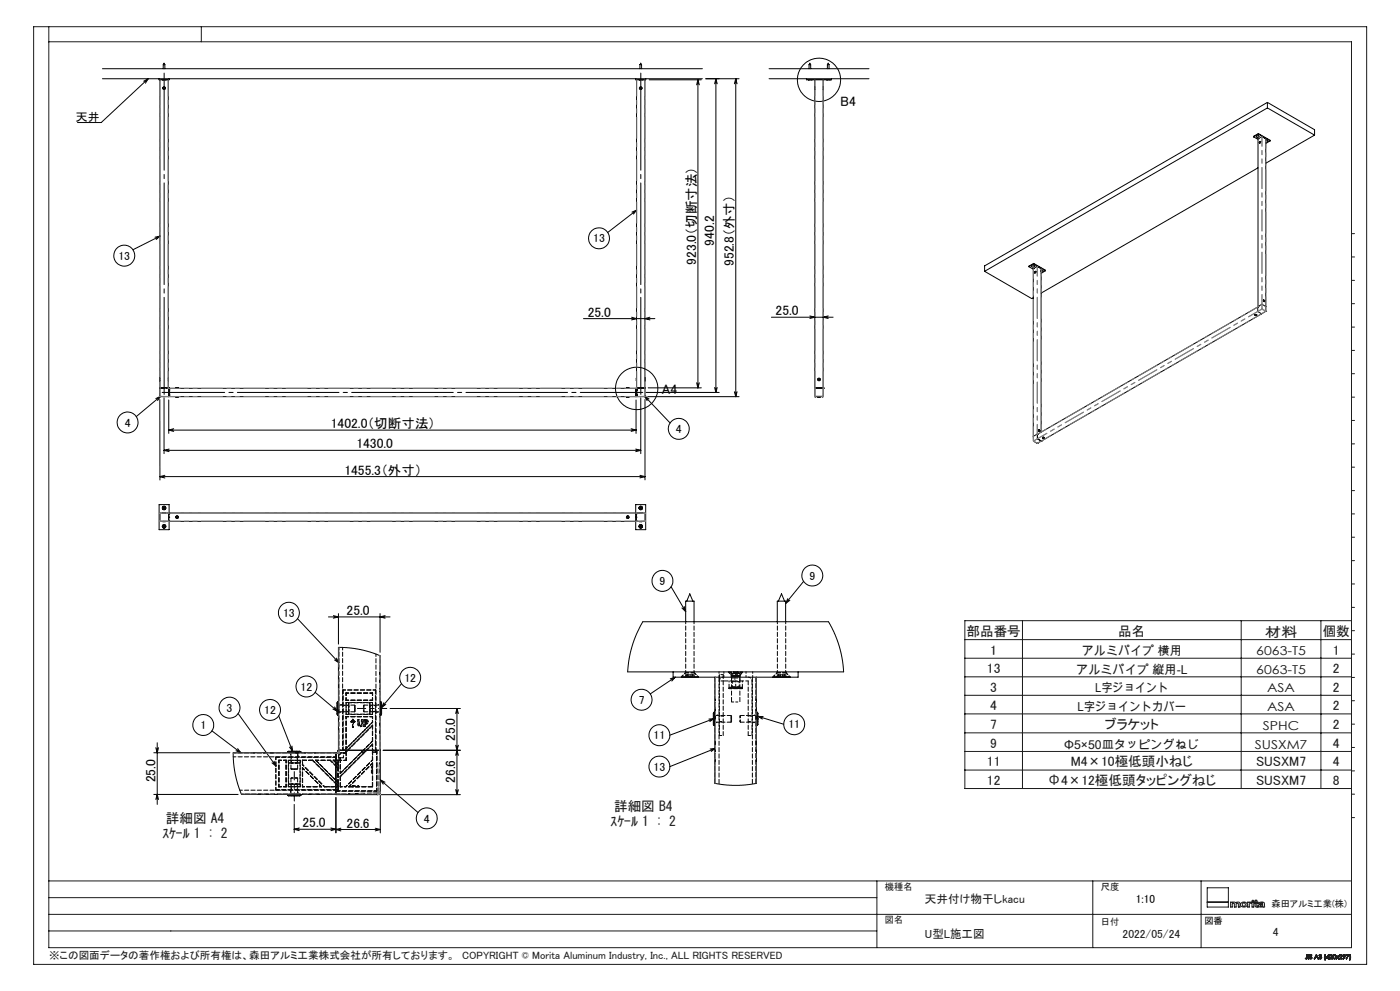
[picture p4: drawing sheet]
<svg xmlns="http://www.w3.org/2000/svg" width="420mm" height="297mm" viewBox="0 0 420 297" stroke-linecap="round" stroke-linejoin="round" font-family="sans-serif">
<g fill="none" stroke="#000" stroke-width=".3">
<path d="M49 19.4l.2-.5 .2 .5M49.5 19.4h-.5v1.2M49.5 19.4v1.2M192.1 19.4l.1-.5 .2 .5M242.8 19.4l.2-.5 .1 .5M248.2 19.4h.5v1.2M248.2 19.4v1.2M248.2 19.4l.3-.5 .1 .5M30.7 23.6h180M30.7 20.6h180M44.4 23.6l-14 13.1h-7.2M44.4 23.6l-.8 1.3"/>
<path d="M44.4 23.6l-1.3 .7M47.7 23.6v.3h3v-.3M48 23.9v92.3M48.7 23.9h.1M48.7 23.9h1M49.1 26.4l.3 .1zM49.2 26.3v.3zM49.7 23.9h.1M50.5 23.9v92.4M190.7 23.6v.3h3v-.3M191 23.9v92.4M191.7 23.9h.1"/>
<path d="M191.7 23.9h1M192 20.6v-1.2h.5v1.2M192.1 26.4l.3 .1zM192.2 26.3l.1 .3zM192.7 23.9h.1M193.5 23.9v92.3M194.7 23.9h15.7M209.4 23.9v92.3M209.4 23.9l.4 1.5M209.4 23.9l-.4 1.5M211.7 23.6h10M214.8 23.6v94"/>
<path d="M214.8 23.6l.4 1.5M214.8 23.6l-.4 1.5M220.7 23.6v95.3M220.7 23.6l.4 1.5M220.7 23.6l-.4 1.5M230.7 23.6h30M230.7 20.6h30M241.9 23.6v.3h7.5v-.3M242.5 23.9h.1M242.5 23.9h1M242.7 20.6v-1.2h.5v1.2M243.5 23.9h.1"/>
<path d="M244.4 26v.8M244.4 26h.1M244.4 26.8h.1M244.4 23.9l.1 95M246.9 23.9v95M246.9 26h.1M246.9 26.8h.1M247 26v.4M247 26.4v.4M247 26l.1 .4M247.1 26.4l-.1 .4M248 23.9h.1"/>
<path d="M248 23.9h1M249 23.9h.1M380.2 32.3l14.2 8.2M380.2 30.7v1.6M380.2 30.7l14.2 8.2v1.6M380.2 32.3l-84.8 49M380.2 30.7l-84.8 49v1.6M376.1 41l1.3 .8M376.9 40.8v.1M377 40.8l.5-.1a.26 .26 0 0 1-.2 .4 .26 .26 0 0 1-.3-.3zM377 40.7l-.1 .1M377.2 40.8v.1"/>
<path d="M377.2 40.8h.2M377.2 40.9h.2M377.2 40.9h.1M377.2 40.8h.1M377.2 40.8v.2M377.4 40.9h.1M377.4 40.8v.2M377.4 40.8h.1M377.4 41.6h.1M377.4 40.8v.1M377.4 41.6v50.3M377.4 50.3l-65.1 37.5"/>
<path d="M377.4 40.9l-.2 .1M377.4 40.9v.1M377.5 40.7l.1 .1M377.5 40.2l-1.4 .8M377.5 40.2l3.5 2M377.5 40l3.5 2.2M377.5 40v.2M377.5 40l-1.4 1M377.6 40.8v.1M377.8 42.9h.1M377.9 42.7h.1M377.9 42.6v.1"/>
<path d="M377.9 42.6h.1M377.9 42.5l.1 .2M377.9 42.5l.1 .1M378 42.6h.1M378.1 42.4h.1M378.1 42.4v.4l-.2 .1M378.6 41h.1M378.6 41l-1.2 .6M378.6 41l1.1 .6M379.7 41.6h.1M379.7 42.5h.5v-.2l-.5-.1a.29 .29 0 0 1 .4 0 .29 .29 0 0 1 0 .4 .29 .29 0 0 1-.4 0M379.7 41.6v50.3"/>
<path d="M379.7 42.4h.1M379.7 42.4l.1 .1M379.8 42.4h.1M379.8 42.3h.1M379.8 42.3v.2M379.8 42.3v.1M379.8 42.4l.2 .1M379.8 42.4h.2M379.8 42.4v.1M380 42.3h-.2M380 42.4h.1M380 42.3h.1"/>
<path d="M380 42.3v.2M380.1 42.2l.1 .2M380.2 42.4h.1M381 42.2l-1.3 .8M394.4 40.5l-14.7 8.4M48 70.8l-8.1 4.1M48 70.8l-1.2 1M48 70.8l-1.5 .3M191 63l-8.7 6.7M191 63l-1 1.2M191 63l-1.4 .6M308.7 79.9l1.3 .8"/>
<path d="M309.5 79.8h.1M309.6 79.7l.4-.1a.27 .27 0 0 1-.1 .5 .27 .27 0 0 1-.3-.4zM309.6 79.7l-.1 .1M309.8 79.9h.2M309.8 79.7h.2M309.8 79.8h.1M309.8 79.7h.1M309.8 79.7v.2M310 79.7h.1M310 79.8h.1M310 79.7v.2M310.1 79.1l-1.4 .8"/>
<path d="M310.1 79.1l3.6 2M310.1 78.9l3.6 2.2M310.1 78.9v.2M310.1 78.9l-1.4 1M310.1 79.7l.1 .1M310.2 79.8h.1M311.1 79.9h.1M311.1 79.9l-1.1 .6M311.2 79.9l1.1 .6v49M175 95.5h21.5M189.5 95.1l1.5 .4-1.5 .4M195 95.1l-1.5 .4 1.5 .4"/>
<path d="M231.4 95.1h18.5M243 94.7l1.4 .4-1.4 .4M248.5 94.7l-1.6 .4 1.6 .4M295.4 81.3l14.1 8.2 .5-.3M310 80.5h.1M310 80.5v50.3M310.5 81.4l.2-.1-.2 .5zM310.5 81.5v.1M310.5 81.5l.1 .1M310.5 81.6h.1M310.6 81.5h.1M310.6 81.6h-.1"/>
<path d="M310.6 81.5l-.1 .1M310.6 81.5v.1M310.7 81.3v.4l-.3 .1M312.3 81.3h.1M312.3 81.3l.1 .1M312.4 81.2h.1M312.5 81.3l-.1 .1M312.5 81.3h-.1M312.5 81.3l.1 .1M312.6 81.3h.1M312.6 81.2h.1M312.6 81.2v.2"/>
<path d="M312.6 81.3v.1M312.6 81.2v.1M312.7 81.2l-.4-.1a.27 .27 0 0 1 .4 0 .27 .27 0 0 1 0 .4 .27 .27 0 0 1-.4 0M312.7 81.2v.3h-.4M312.7 81.1l.1 .2M312.8 81.3h.1M313.7 81.1l-1.4 .8M376.5 94.4l.2-.2 .3 .2M376.7 94.4v.1M376.7 94.4h.1M376.7 94.4l.1 .1M376.8 94.4h.1"/>
<path d="M376.8 94.4v.1M377.3 93.3v.1M377.3 92h.1M377.3 92l-67.3 38.8M377.3 92v1.3M377.3 93.4l1.2 .6M377.4 92h-.1M377.4 91.9v.1M377.4 91.9h.1M378.5 94l-66.1 38.2M378.6 91.2h.1M378.6 91.2l-1.2 .7"/>
<path d="M378.6 91.2l1.1 .7M379 90l.1 .3 .2 .1M379.1 89.9l.2 .5-.2-.1zM379.1 89.9l-.1 .1M379.2 90.1h.1M379.2 90.1v.1M379.7 93.3l-1.2 .7M379.7 93.3h.1M379.7 91.9h.1M379.8 91.9l-.1 1.4M47.9 113.3v.8M47.9 114.1h.1"/>
<path d="M47.9 113.3h.1M47.9 119.7l.1 24.2M47.9 118.7h.1M47.9 118.7l.2 .2M48 116.2h.1M48 116.2l-.1 2.5M48 116.2h2.4M48.1 118.9h.1M48.2 118.8l-7.3 6M48.2 118.8l-.9 1.2M48.2 118.8l-1.5 .6M48.2 118.9h2.4"/>
<path d="M48.2 116.2h.1M48.4 116.2h.1M48.8 116.2h.1M49 116.2h.1M49.2 119.2v16.8M49.9 116.2h.1M50.2 116.2h.1M50.4 116.2h.1M50.5 116.3v.1M50.5 116.2h.1M50.5 114.1h.1M50.5 113.3h.1"/>
<path d="M50.5 113.3v.4M50.5 113.7v.4M50.5 113.3l.1 .4M50.5 116.4h140.4M50.6 113.7l-.1 .4M50.6 119.9v10M50.6 118.8v.1M50.6 116.4h.1M50.6 116.8h.1M50.6 118.6h.1M50.6 118.4h.1M50.6 118.2h.1"/>
<path d="M50.6 118.1h.1M50.6 117.2h.1M50.6 116.7h.1M50.6 117h.1M50.6 116.4v2.4M50.6 118.9h140.2M52.7 118.9h.8M52.7 116.3h.8M52.7 116.3v.1M52.7 118.9h.1M53.5 116.3v.1M53.5 118.9h.1"/>
<path d="M187.9 118.9h.4M187.9 118.9l.4 .1M187.9 116.3h.8M187.9 116.3v.1M187.9 118.9h.1M188.3 118.9h.4M188.7 116.3v.1M188.7 118.9h.1M188.7 118.9v.1M190.8 119.9v10M190.8 118.8v.1M190.8 116.4h.1"/>
<path d="M190.8 118.9h2.5M190.8 116.8h.1M190.8 118.4h.1M190.8 116.7h.1M190.8 117h.1M190.8 117.2h.1M190.8 118h.1M190.8 118.2h.1M190.8 118.6h.1M190.8 116.4v2.4M190.9 113.3v.8M190.9 114.1h.1"/>
<path d="M190.9 113.3h.1M191 116.2h.1M191 116.3l-.1 .1M191 116.2h2.5M191.2 116.2h.1M191.5 116.2h.1M192.2 119.2v16.8M192.5 116.2h.1M192.7 116.2h.1M193 116.2h.1M193.2 116.2h.1M193.3 118.9h.1"/>
<path d="M193.4 118.7l7.6 8.1M193.4 118.7l1.3 .9M193.4 118.7l.7 1.4M193.4 116.2h.1M193.5 116.2h.1M193.5 114.1h.1M193.5 113.3h.1M193.5 119.7v24.1M193.5 116.2v2.5M193.5 118.7h.1M193.5 118.7l-.2 .2M193.5 113.3v.8"/>
<path d="M193.8 117.6h22M194.3 118.9h27.4M194.5 116.2h15.9M209 114.7l.4 1.5M209.8 114.7l-.4 1.5M214.4 116.1l.4 1.5M215.2 116.1l-.4 1.5M220.3 117.4l.4 1.5M221.1 117.4l-.4 1.5M244.4 116.2h.1M244.4 118.8l.1 .1M244.4 116.4h.1"/>
<path d="M244.5 116.2h2.4M244.5 118.9h2.4M244.5 118.9h.1M244.7 116.2h.1M245.3 118.9h.8M245.3 118.9h.1M245.6 113.7l.3 .1zM245.7 113.6v.3zM245.7 116.2h.1M246.1 118.9h.1M246.7 116.2h.1M246.8 116.2h.1"/>
<path d="M246.8 118.9h.1M246.9 116.2h.1M247 116.2h.1M247 116.4h.1M49.2 135h143M49.2 135l1.5 .4M50.6 128.9h140.2M50.6 128.9l1.5 .4M50.7 134.6l-1.5 .4M52.1 128.5l-1.5 .4M189.3 128.5l1.5 .4M190.7 134.6l1.5 .4"/>
<path d="M190.8 128.9l-1.5 .4M192.2 135l-1.5 .4M310 130.8v1.3M310 132.1v.1M310 132.2h.1M310.1 132.3l1.1 .6M310.1 132.2h.1M311.1 130.1h.1M311.2 132.9h.1M311.2 130.1h.1M311.3 131.5h.1M311.2 131.5h.1"/>
<path d="M311.2 130.1v.1M311.2 130.2v1.3M311.3 130.1l-.1 .1M311.3 130.1h.1M311.3 131.5l1.1 .7M311.6 128.9h.2l.1 .4-.3-.1zM311.6 128.9v.3l.3 .1M311.6 128.8v.1M311.8 129h.1M311.7 129h.1M311.8 129.1h.1M311.9 129.3h.1"/>
<path d="M312.4 132.2h.1M312.4 132.2l-1.2 .7M312.7 131.2h.6M312.7 131.2h.1M312.8 131.1l.5 .1-.4 .1zM312.9 131.2h.1M313 131.2h.1M313 131.2l-.1 .1M313 131.2l.1 .1M313.1 131.2v.1M313.1 131.2h-.1M313.1 131.2l-.2 .1"/>
<path d="M313.3 131.2h.1M47.9 154.6v.8M47.9 155.4h.1M47.9 154.6h.1M48 142.8h145.5M48 142.8l1.5 .5M48.8 153.7h.8M48.8 156.3h.8M48.8 153.7h.1M48.8 156.3h.1M48.9 156.2h1.5M49 152.2l.3-.2 .2 .3-.4 .2z"/>
<path d="M49.1 157.5l.4 .2a.27 .27 0 0 1-.3 .3 .27 .27 0 0 1-.2-.3zM49.5 142.4l-1.5 .4M49.6 153.7h.1M49.6 156.3h.1M50.4 153.7h.1M50.4 156.3h.1M50.6 156.2h.1M50.6 153.7v.1M50.6 153.7h.1M50.6 155h.1M50.6 156h.1M50.6 154h.1"/>
<path d="M50.6 153.8v2.5h-.2M50.6 156.2h140.2M50.7 153.7v-2.5h-3v7.5h3v-2.5M53 155h.3zM53.1 154.8l.1 .3zM188.2 155h.3zM188.3 154.8v.3zM190.7 153.7v-2.5h3v7.5h-3v-2.5M190.8 156.2h.1M190.8 153.7v.1M190.8 153.7h.1M190.8 155h.1"/>
<path d="M190.8 156h.1M190.8 154h.1M190.8 153.8v2.5h.2M191 156.3h.1M191 153.7h.1M191.8 156.3h.8M191.8 153.7h.8M191.8 153.7h.1M191.8 156.3h.1M192 152.2l.3-.2 .2 .3-.3 .2zM192 142.4l1.5 .4M192.2 157.5l.3 .2a.26 .26 0 0 1-.3 .3 .26 .26 0 0 1-.2-.3z"/>
<path d="M192.6 153.7h.1M192.6 156.3h.1M193.5 153.7h.1M193.5 153.7h-145.5l-.1 2.5 2.5 .1M193.5 156.2l-2.5 .1M193.5 142.8l-1.5 .4M193.5 156.2h.1M193.5 153.8v2.4M193.5 155.4h.1M193.5 154.6h.1M193.5 154.6v.8M201.3 175.9l4.4 7.4"/>
<path d="M236.3 179.4l-.6 1.4M237 179.9l-1.3 .9M241.1 174.2l-5.4 6.6M89.3 185.4l12.4 13.2M98.5 184.9h18.5M100 184.5l1.5 .4-1.5 .4M100.4 197.8l1.3 .8M100.9 197.2l.8 1.4M101.5 183.9v9.1M114 183.9v11.6M115.5 184.5l-1.5 .4 1.5 .4M192.8 186.3h55.7l1.7 3.2 1.6 4.4 .9 3.9 .4 3.6h-64.8l.4-4 .9-3.6 1.3-3.7z"/>
<path d="M204.6 182.2l1.1 1.1M205.3 181.8l.4 1.5M205.7 186.3v-6.1h2.5v6.1M206 180.2l.9-2.2 1 2.2M233.2 186.3v-6.1h2.5v6.1M233.5 180.2l1-2.2 .9 2.2M63.6 219l8.6 6.6M71.4 213.9l11.4 15.7M83.6 214.5l4.2 10.6M94.5 207.5l6.8 5.7M99.9 212.5l1.4 .7M100.4 211.9l.9 1.3"/>
<path d="M101.3 210.3v4M101.3 210.3l-.2 .4v3.3l.2 .3M101.3 210.3h.2M101.3 214.3h.2M114 210.3h.3M114 214.3h.3M114.3 210.3v4M114.3 210.3l.2 .4v3.3l-.2 .3M115.1 210.6l-.6 1.4M115.7 211.1l-1.2 .9M117 212.3h21.1M120.5 204.9l-6 7.1"/>
<path d="M137.1 212.3v25.9M137.1 212.3l.4 1.6M137.1 212.3l-.4 1.6M201.9 201.4v1.5h37.5v-1.5M202.6 202.9l-7.5 5.1M202.6 202.9l-1.1 1.2M202.6 202.9l-1.5 .5M204.4 203h5M204.4 202.9v.1M209.4 202.9v.1M214.2 215.4l-13.3 4.9M214.2 215.4l-1.3 .8"/>
<path d="M214.2 215.4l-1.5 .1M214.2 213.5v3.9M214.2 213.5l-.2 .3v3.3l.2 .3M214.2 213.5h.3M214.2 217.4h.3M214.5 202.9v31.9l5 .6 4.1-.1 3.3-.5v-31.9M226.9 213.5h.3M226.9 217.4h.3M227.2 213.5l.2 .3v3.3l-.2 .3M227.2 213.5v3.9M227.4 214.7l7.7 2.4M227.4 214.7l1.6 .1"/>
<path d="M227.4 214.7l1.3 .8M232 203h5M232 202.9v.1M237 202.9v.1M46.1 225.6h22.9M46.1 238.1h25.3M46.7 224.1l.5 1.5 .4-1.5M46.7 239.6l.5-1.5 .4 1.5M47.2 222.6v18.5M70.8 225l1.4 .6M71.3 224.4l.9 1.2M81.6 228.6l1.2 1"/>
<path d="M82.2 228.1l.6 1.5M86.3 238.3h4M86.3 238.3l.3 .2h3.3l.4-.2M86.3 225.4l.3-.3h3.3l.4 .3M86.3 225.4h4M86.3 225.4v.2M86.3 238.1v.2M86.9 223.9l.9 1.2M87.6 223.6l.2 1.5M90.3 225.4v.2M90.3 238.1v.2M100.8 227.9h.1"/>
<path d="M100.8 226.9h.1M100.8 234.9h.1M100.8 227h.1M100.8 235.8h.1M100.8 228.6h.1M100.8 229.6h.1M100.8 233.9v.1M100.8 236.7h.1M100.8 229.6v.1M100.8 236.8h.1M100.8 239.1v10.5M100.8 239v10.6"/>
<path d="M101.5 225.3l-.2 .2h-.5M101.5 224.9h.1M101.5 224.9v.5M101.5 225.4l-.2 .2h-31.3l.1 3 .4 3.2 .9 3.5 .9 2.4 .2 .4h28.3v-12.6M101.5 224.9h.2M101.5 225.4l-.2 .2M101.5 224.9v-30.9l3.4 .2 3.4 .5 2.8 .7 2.9 1.1-.1 28.4M101.7 224.9h12.2M102.9 224.9h.1M104.3 224.9h.1M109 224.9h.1M110 224.9h.1"/>
<path d="M111.7 224.9h.1M112.6 224.9h.1M112.7 224.9h.1M113.9 224.9h.2v12.6l-.6 .7h-12.7v-12.7M114.1 233.7l11.3 9.8M114.1 233.7l1.4 .7M114.1 233.7l.9 1.3M114.1 238.4v11.2M114.3 238.2h23.8M114.9 224.9h23.2M136.7 236.6l.4 1.6M136.7 223.3l.4 1.6"/>
<path d="M137.1 224.9l.4 1.5M137.1 224.9l-.4 1.5M137.5 236.7l-.4 1.5M137.5 223.3l-.4 1.6M214.6 224.3l-13.7 5.5M214.6 224.3l-1.2 .9M214.6 224.3l-1.6 .2M88.3 241.1v8.5M88.3 248.5h12.5M88.3 248.5l1.5 .5M89.8 248.1l-1.5 .4M99.3 248.1l1.5 .4"/>
<path d="M100.8 248.5l-1.5 .5M100.8 248.6h13.3M100.8 248.6l1.5 .4M102.3 248.2l-1.5 .4M112.6 248.2l1.5 .4M114.1 248.6l-1.5 .4"/>
<circle cx="49.2" cy="26.4" r=".4"/>
<circle cx="49.2" cy="26.4" r=".34"/>
<circle cx="192.2" cy="26.4" r=".4"/>
<circle cx="192.2" cy="26.4" r=".34"/>
<circle cx="245.7" cy="23.9" r="6.5"/>
<circle cx="377.3" cy="40.8" r=".29"/>
<circle cx="377.9" cy="42.6" r=".19"/>
<circle cx="377.9" cy="42.6" r=".23"/>
<circle cx="37.3" cy="76.6" r="3.1"/>
<circle cx="179.7" cy="71.4" r="3.1"/>
<circle cx="309.9" cy="79.7" r=".29"/>
<circle cx="310.5" cy="81.5" r=".19"/>
<circle cx="376.8" cy="94.4" r=".18"/>
<circle cx="376.8" cy="94.4" r=".22"/>
<circle cx="379.2" cy="90.2" r=".18"/>
<circle cx="191" cy="116.4" r="6.4"/>
<circle cx="245.7" cy="113.7" r=".33"/>
<circle cx="245.7" cy="113.7" r=".4"/>
<circle cx="38.3" cy="126.6" r="3.1"/>
<circle cx="203.6" cy="128.5" r="3.1"/>
<circle cx="311.8" cy="129.1" r=".18"/>
<circle cx="313" cy="131.2" r=".2"/>
<circle cx="49.2" cy="157.7" r=".5"/>
<circle cx="49.2" cy="152.2" r=".5"/>
<circle cx="49.2" cy="152.2" r=".52"/>
<circle cx="49.2" cy="157.8" r=".52"/>
<circle cx="53.1" cy="155" r=".33"/>
<circle cx="53.1" cy="155" r=".4"/>
<circle cx="188.3" cy="155" r=".4"/>
<circle cx="188.3" cy="155" r=".33"/>
<circle cx="192.2" cy="152.2" r=".52"/>
<circle cx="192.2" cy="157.8" r=".52"/>
<circle cx="192.2" cy="152.2" r=".5"/>
<circle cx="192.2" cy="157.7" r=".5"/>
<circle cx="198.7" cy="174.1" r="3.1"/>
<circle cx="243.7" cy="172.5" r="3.1"/>
<circle cx="86.7" cy="183.7" r="3.1"/>
<circle cx="61" cy="217.3" r="3.1"/>
<circle cx="68.9" cy="212.1" r="3.1"/>
<circle cx="81" cy="212.8" r="3.1"/>
<circle cx="91.9" cy="205.7" r="3.1"/>
<circle cx="123.1" cy="203.1" r="3.1"/>
<circle cx="192.5" cy="209.7" r="3.1"/>
<circle cx="238.3" cy="217.1" r="3.1"/>
<circle cx="197.8" cy="220.3" r="3.1"/>
<circle cx="197.8" cy="229.7" r="3.1"/>
<circle cx="128" cy="245.3" r="3.1"/>
</g>
<g fill="none" stroke="#191924" stroke-width=".3">
<path d="M10.1 8h399.9v281h-399.9zM14.6 8v276h390.8v-271.5h-390.8M60.4 8v4.5M405.4 70h1M405.4 77h1M405.4 84h1M405.4 91h1M405.4 98h1M405.4 105h1M405.4 112h1M405.4 119h1M405.4 126h1"/>
<path d="M405.4 133h1M405.4 140h1M405.4 147h1M405.4 154h1M405.4 161h1M405.4 168h1M405.4 175h1M289.5 191.7h115.9M289.5 197.3h115.9M306.7 186v50.3M372.4 186v50.3M396.3 186v50.3"/>
<path d="M405.4 186h-115.9v50.3h115.9M405.4 182h1M405.4 189h1M405.4 196h1M289.5 202.8h115.9M289.5 208.4h115.9M289.5 214h115.9M289.5 219.6h115.9M405.4 203h1M405.4 210h1M405.4 217h1M289.5 225.2h115.9"/>
<path d="M289.5 230.8h115.9M405.4 224h1M405.4 231h1M405.4 238h1M405.4 245h1M14.6 279h248.5M14.6 274h390.8M14.6 269h248.5M14.6 264h390.8M263.1 264v20M327.8 264v20M360.3 264v20"/>
<path d="M362.2 270.4h6.3M362.2 266.1h6.3v5.7h-6.3zM369.2 270.4h.5v.1l.5-.2 .5 .3a.74 .74 0 0 1 1.3 .2v1h-.5v-.9a.34 .34 0 0 0-.4-.3 .34 .34 0 0 0-.3 .4v.8h-.5v-.9a.32 .32 0 0 0-.3-.3 .32 .32 0 0 0-.3 .4v.8h-.5zM372.4 270.6a.96 .96 0 0 1 1.2-.3 .96 .96 0 0 1 .5 1.2 1 1 0 0 1-1.2 .4 1 1 0 0 1-.7-1.1zM374.3 270.4h.5v.1l.7-.2v.3l-.7 .3v.9h-.5zM375.6 270.4h.5v1.4h-.5zM376.6 269.8h.4v.6h.4v.2h-.4v.9l.4 .1v.3l-.8-.2v-1.1h-.3v-.2h.3zM377.7 270.6a.96 .96 0 0 1 1.1-.2 .96 .96 0 0 1 .5 1.1l.1 .3-.6-.1a.79 .79 0 0 1-1.3-.4l.4-.3a.65 .65 0 0 0 .9-.4l-1.2 .2zM378 271.3l.8-.2a.44 .44 0 0 1-.3 .5 .44 .44 0 0 1-.5-.2zM391.7 287.2l-.1 .1M392.1 286.9l-.2 .4-.2-.1M392.1 286.9l-.1 .4-.3-.1"/>
<path d="M392.1 286.9v-.8l.1 .8M392.2 286.9v.4h-.6M392.2 286.9l-.2 .5-.4-.1M392.5 286.1l.2 1.3zM392.9 287.1h-.1M393.5 286.4l-.4-.1 .5 .9-.4 .2-.4-.3M393.5 286.4l-.4-.2 .1 .4a.41 .41 0 0 1 .3 .6 .41 .41 0 0 1-.7-.1M393.6 286.3l-.5-.2-.2 .2 .6 .8-.4 .2-.2-.2M393.6 286.3l-.6-.1-.1 .3 .6 .6-.3 .2-.3-.2M393.6 286.3l-.1 .1M394.9 286.1l.6 1.3-.3-.5h-.6l-.3 .5zM394.9 286.4l.2 .4h-.4z"/>
<path d="M395.6 287h.2M395.7 286.4l.5-.3 .3 .8-.4 .5-.4-.1-.1-.3M395.7 286.4l.3-.3a.32 .32 0 0 1 .4 .1 .32 .32 0 0 1-.1 .5 .42 .42 0 0 1 0 .7 .42 .42 0 0 1-.7-.4M395.7 286.4h.1M395.8 286.4l.3-.2 .2 .1-.3 .3M395.8 286.4l.2-.2 .3 .1-.3 .3M396 286.7l.3 .1v.4l-.3 .1-.2-.3M396 286.7h.1a.3 .3 0 0 1 .3 .4 .3 .3 0 0 1-.3 .2 .3 .3 0 0 1-.3-.3M396 286.6v.1M397.5 287.7h.1M397.5 286.1l-.2 .7 .2 .9M397.5 286.1l-.2 .6 .2 1"/>
<path d="M397.5 286.1h.2M397.7 286.1l-.2 .6 .1 1M398.5 286.4v.5h-.4zM398.6 286.1h.1M398.6 286.1l.1 1-.2 .3v-.3h-.7zM398.9 286.5l.2-.4 .5 .1 .1 .3-.2 .4M398.9 286.5a.42 .42 0 0 1 .6-.3 .42 .42 0 0 1 0 .7M398.9 286.5h.1M399 286.5l.2-.3h.3l.1 .3-.3 .3M399 286.5a.3 .3 0 0 1 .4-.3 .3 .3 0 0 1 .1 .5l-.2 .1M399.3 286.8l-.4 .6h.8l-.6-.1 .4-.4M400 286.2h.6v1.1a.61 .61 0 0 1-.8-.3 .61 .61 0 0 1 .2-.8z"/>
<path d="M401.8 286.5l.2-.4 .5 .1 .1 .3-.2 .4M401.8 286.5a.43 .43 0 0 1 .6-.4 .43 .43 0 0 1 0 .8M401.8 286.5h.1M401.9 286.5l.2-.3h.3l.1 .3-.3 .3M401.9 286.5a.29 .29 0 0 1 .4-.3 .29 .29 0 0 1 .1 .5l-.2 .1M402.2 286.8l-.5 .6M402.4 286.9l-.4 .4 .6 .1h-1.1l-.3-.4-.4 .4 .4-.5-.4-.4 .4 .3 .5-.3-.4 .4 .4 .5M403 286.3h.4v.4h-.4zM403.3 286.8l-.5-.3 .4-.4 .4 .2-.1 .5M403.3 286.8a.39 .39 0 0 1-.4-.5 .39 .39 0 0 1 .6-.2 .39 .39 0 0 1 0 .6v.1M403.3 286.8l-.3 .6 .5-.6M403.9 286.1h.8l-.7 1.3 .5-1.2z"/>
<path d="M404.8 287.7h.2M404.9 286.1l.1 1-.2 .6M404.9 286.1h.1M405 286.1l.2 1.1-.2 .5M405 286.1l.2 1-.2 .6"/>
<circle cx="373.2" cy="271.1" r=".5"/>
<circle cx="375.9" cy="270" r=".24"/>
<circle cx="400.3" cy="286.8" r=".46"/>
</g>
<path d="M107.2 212.3h8.8M88.3 240.1v-8.9" fill="none" stroke="#000" stroke-width=".3" stroke-dasharray="30.5 1.3 1.3 1.3" stroke-dashoffset="28"/>
<path d="M49.2 21.9v96.3M192.2 21.9v96.3" fill="none" stroke="#000" stroke-width=".3" stroke-dasharray="30.5 1.3 1.3 1.3" stroke-dashoffset="1.4"/>
<path d="M48.6 117.6h144.2" fill="none" stroke="#000" stroke-width=".3" stroke-dasharray="30.5 1.3 1.3 1.3" stroke-dashoffset="11.7"/>
<path d="M50.6 118.8h140.2M190.8 116.4h-140.2M50.6 156.2h140.2M190.8 153.8h-140.2" fill="none" stroke="#808080" stroke-width=".3" stroke-dasharray="6.3 1.3 1.3 1.3 1.3 1.3" stroke-dashoffset="2.9"/>
<path d="M48 23.9v92.3M191 23.9v92.3M244.5 23.9v92.3M50.5 116.2v-92.3M193.5 116.2v-92.3M246.9 116.2v-92.3" fill="none" stroke="#808080" stroke-width=".3" stroke-dasharray="6.3 1.3 1.3 1.3 1.3 1.3" stroke-dashoffset="1.5"/>
<g fill="none" stroke="#808080" stroke-width=".3" stroke-dasharray="6.3 1.3 1.3 1.3 1.3 1.3">
<path d="M377.2 40.8h.1M377.2 40.8v.1M377.3 40.8v.1M377.4 40.8h.1M379.8 42.3h.1M379.8 42.3v.1M379.9 42.3v.1M380 42.3h.1M309.8 79.7h.1M309.8 79.8h.1M309.9 79.8h.1M310 79.7h.1"/>
<path d="M312.4 81.2h.1M312.4 81.3h.1M312.5 81.3h.1M312.6 81.2h.1M377.3 93.3l1.2-.7M377.4 91.9h.1M377.4 91.8v.1M377.4 91.9l-.1 .1M378.5 94l1.1-.7M378.5 92.6h.1M378.5 92.6l.1 .1M378.6 92.6v-1.4"/>
<path d="M378.6 92.6v.1M378.6 92.6h.1M378.6 92.7l-1.2 .6M378.6 92.7l.1-.1M378.6 92.7v-.1M378.6 92.7h.1M378.6 91.2v1.4M378.7 92.6l1 .6M379.6 93.3l.1-.1M379.6 93.3l-1-.6M379.6 93.3h.1M379.7 93.3h-.1"/>
<path d="M379.7 93.2h.1M379.7 93.3v-.1M379.7 93.3h.1M379.7 93.2l.1-1.4M379.7 93.2v.1M48 118.7v.1M48 116.2l.1 2.5M48 118.8v-.1M48 118.8h.1M48.1 118.8h-.1M48.1 118.7v.1M48.1 118.7h-.1"/>
<path d="M48.1 118.7l-.1 .1M48.1 118.8h.1M48.1 118.9l-.1-.1M48.2 118.8h2.4M48.2 118.8v.1M48.2 118.9l-.1-.1M50.5 116.4v-.1M50.5 116.4v-.2M50.5 116.3h.1M50.5 116.3v.1M50.5 116.4h.1M50.6 116.4h-.1"/>
<path d="M190.8 118.8h2.5M190.9 116.4v-.1M191 116.3v.1M191 116.3l-.1 .1M191 116.3h.1M191 116.2v.2M191 116.4h-.1M191 116.4h-.2M193.3 118.8l.1-.1M193.3 118.8v.1M193.3 118.8h.1M193.4 118.9v-.1"/>
<path d="M193.4 118.8l-.1 .1M193.4 118.8h.1M193.4 118.7l.1-2.5M193.5 118.8l-.1-.1M193.5 118.8h-.1M193.5 118.8h.1M193.5 118.8v-.1M193.5 118.7h-.1M193.5 118.7v.1M244.4 116.4h.1M244.5 118.8h.1M244.5 118.7v-2.5"/>
<path d="M244.5 118.8v-.1M244.5 116.2l.1 2.5M244.5 118.8l.1 .1M244.5 118.8l.1-.1M244.6 118.7h-.1M244.6 118.7h.1M244.6 118.7l-.1 .1M244.6 118.7h2.3M244.6 118.9v-.2M244.6 118.9l-.1-.1M246.8 118.9v-.1M246.8 118.9l.1-.1"/>
<path d="M246.8 118.8l.1-.1M246.9 118.7h.1M246.9 118.7v.1M246.9 118.7v-2.5M246.9 118.9v-.1M246.9 118.8h-.1M246.9 118.8h.1M246.9 118.8v-.1M247 118.7h-.1M247 118.7l-.1 .1M247 118.7v.1M247 118.8h.1"/>
<path d="M247 118.8h-.1M247 118.8l-.1 .1M247 116.2v2.5M247 116.4h.1M310 130.8v1.3M310 132.2h.1M310 132.1h.1M310 132.1v.1M310.1 132.2h.1M310.1 132.2h-.1M310.1 132.1h.1M310.1 132.1v.1"/>
<path d="M310.1 132.1l1.1-.6M310.1 132.2l1.1 .6M311.2 130.2v-.1M311.2 130.2h.1M311.2 130.1h.1M311.2 130.1v.1M311.2 132.8h.1M311.2 132.8h-.1M311.2 132.8l1.2-.6M311.3 131.5l-1.2 .7M48 156.2v-.1M48 156.1v-2.3"/>
<path d="M48 153.8h.1M48 156.1v.1M48 156.1h.1M48 156.1l.1 .1M48 153.9v-.1M48 153.7h.1M48 156.2h.1M48 153.8v.1M48.1 153.8h-.1M48.1 156.2h-.1M48.1 153.7h.1M48.1 153.7l-.1 .1"/>
<path d="M48.1 156.2v-.1M48.1 156.2h.1M48.1 153.7v.1M48.1 156.1h-.1M48.1 156.1v.1M48.1 153.9h-.1M48.1 153.9v2.2M48.1 153.9l-.1-.1M48.1 156.1h.1M48.1 156.1l2.5 .1M48.2 153.7v.1M48.2 153.7h2.4"/>
<path d="M48.2 153.8h-.1M48.2 153.8l-.1 .1M50.5 156.3h.1M50.5 153.7h.1M50.6 153.8h-2.4M50.6 156.2h-2.5M190.8 156.2l2.5-.1M190.8 153.7h2.5M191 153.7h.1M191 156.3h.1M193.3 156.1l.1 .1M193.3 156.1h.1"/>
<path d="M193.3 156.2v-.1M193.3 156.2h-2.5M193.3 153.8h-2.5M193.3 153.7l.1 .1M193.3 153.7v.1M193.3 153.7h.1M193.4 156.1h.1M193.4 156.1v-2.3M193.4 153.8h.1M193.4 156.1l.1 .1M193.4 153.8h-.1M193.4 156.2h-.1"/>
<path d="M193.4 156.2h.1M193.4 153.7h.1M193.4 156.2l.1-.1M193.5 156.2v-.1M193.5 156.2h-.1M193.5 153.8h-.1M193.5 153.8h.1M193.5 153.8l-.1-.1M193.5 156.2h.1M193.5 156.1h.1M193.5 153.8v2.3M193.5 156.1v.1"/>
<path d="M214.6 202.9v31.9M101.3 225.5h.1M101.5 225.3l.2 .4M101.5 225.3l-.2 .2M101.5 225.3h.1M101.7 225.7l-.4-.2M101.7 225.7h-.9M101.7 224.8v.9M113.3 237.6l.3-.3M113.3 237.6v.5M113.3 237.6l.3 .3M113.4 238.1l.2-.2"/>
<path d="M113.6 237.9l-.3 .2M113.6 237.9h.1M113.9 237.6l-.3-.3M113.9 237.6l-.3 .3M113.9 237.7v-.1M113.9 237.7l-.3 .2M113.9 237.7l.2-.3M114.1 237.3h-.5M114.1 237.3l-.2 .3M226.8 234.8v-31.9"/>
</g>
<g fill="none" stroke="#000" stroke-width=".3" stroke-dasharray="1.3 .6" stroke-dashoffset=".5">
<path d="M102.8 194v30.8M112.8 196v28.8M102.9 206.7h9.8M103.8 214.7v9.8M103.8 207.7v2.2M103.8 210.5h8M103.8 214.8h8M103.9 209.8v-2.1M103.9 207.7h7.8M103.9 214.8h7.8M105.9 215.6l-.6 .6M106.4 212.3v-1"/>
<path d="M106.4 213.3v-1M106.5 216.2l-.6-.6M111.7 209.8h-7.8M111.7 207.7v2.1M111.8 214.1h-8M111.8 207.7h-8M111.8 209.9h-8M111.8 209.9v-2.2M112.7 213.2v11.6M218.7 206h1M218.8 206.3h3.9h-3.9M219.3 215.4v-1"/>
<path d="M219.3 216.4v-1M219.7 206l-1-.1M220.3 202.5h.4h-1.1h.7M220.3 202.7h.4h-1.1h.7M220.5 204.1h4M220.7 205.9l-1 .1M221.1 202.7h-.4h1.1h-.7M221.1 202.5h-.4h1.1h-.7M221.2 206.2h-1M221.7 206l-1-.1M221.7 206h1M222.6 206.3h-3.9h3.9"/>
<path d="M222.7 205.9l-1 .1M70 225.7h30.8M70 226.8h30.8M72 236.8h28.8M82.7 236.7v-9.8M83.6 227.8h2.3M83.7 235.8h2.1M83.7 227.9v7.9M83.7 227.9h2.1M83.7 235.7v-7.8M85.8 235.7h-2.1M85.8 227.9v7.8"/>
<path d="M85.8 227.9h-2.1M85.8 227.9v7.9M85.9 235.8h-2.3M86.5 235.8v-7.9M87.3 230.4h1M88.3 230.4h1M89.2 226.9h11.6M90.1 227.9v7.9M96.3 235.7l-5.5-5.5M100 227.9l.8 .7M100.1 227.9l.7 .7M100.8 236.7h-11.6"/>
<path d="M100.8 225.7h.9M100.8 225.5v2.3M101.3 237.1h11.7M101.4 235.5v-1M101.4 230.2v-1M101.5 235.8h-4.2M101.5 229.3l-1.6-1.5M101.5 226.3l.7-.7M101.7 224.8v-30.8M101.7 225.7v-.9M102 227.8v4.1M102.1 227.1h1"/>
<path d="M102.3 225.7l-.7 .6M102.9 224.8v-11.6M103.8 224.9h-2.3M103.8 227.9v-2.3M108.5 225.4h.9M111.7 228.8l-6.9 6.9M113 237.1v-11.8"/>
</g>
<g fill="none" stroke="#000" stroke-width=".3" stroke-dasharray="1.3 .6" stroke-dashoffset=".6">
<path d="M205.7 186.3v15.3M233.2 186.3v15.3M101.5 213.4h1.3M102.8 211.2h-1.3M103.8 214.8v9.6M107.4 216.9l.1 .6 .6 .3M107.4 215.7v1.2M107.4 215.8v1.1M107.7 217v-1.3M108.1 217.8l.4-.2 .3-.7M108.1 217.8l.6-.3 .1-.6M108.4 215.7v1.3"/>
<path d="M108.4 215.8v1.2M108.8 216.9v-1.2M109.2 215.8v1.9M109.2 211.3v2M109.7 217l.6-.2 .1-.5M109.7 217l.5-.2 .2-.5M112.6 206.8h-9.7M112.8 213.4h1.2M114 211.2h-1.2M208.2 201.6v-15.3M214.5 216.6h1.2M215.7 214.3h-1.2"/>
<path d="M215.8 216.3h1.2M217 202.2h-1.2M217 204.1h-1.2M217 214.6h-1.2M218.5 201.3l.8 .9M218.7 201.6h2M218.7 201.4h2M218.7 201.6l.9 .9M218.8 206.4h3.8M219.5 203.2h1.2M219.5 210.4h1.2M219.5 202.9v1.2"/>
<path d="M219.7 205.8h2M219.7 204.3h2M219.7 206h2M220.5 202.9v1.2M220.7 201.6h2M220.7 201.4h2M220.7 203.2h1.3M220.7 210.4h1.3M221.8 202.5l.9-.9M222 204.1v-1.2M222.1 202.2l.9-.9M222.1 214.4v2"/>
<path d="M224.5 216.3h1.1M225.6 214.6h-1.1M225.7 216.6h1.3M227 214.3h-1.3M235.7 201.6v-15.3M82.8 227v9.7M87.2 236.8v1.3M87.2 225.6v1.2M89.3 233.2h-2M89.4 238.1v-1.3M89.4 226.8v-1.2M90.7 230v5.8"/>
<path d="M90.8 229.2v-1.3M96.5 235.8h-5.8M100.8 227.9h1.3M101.3 229.1v-1.2M101.4 227.9v1.2M101.4 237v-1.2M101.5 235.8v1.2M101.5 234.6l-6.9-6.8M102 227.8h-1.2M102.1 231.8v-3.9M102.1 227.9v3.8M102.1 231.7l6.9-6.9"/>
<path d="M103.8 227.9v-2.1M109 224.8l2.7-2.7M109 224.8l2.8-2.7M111.8 225.4h1.1M112.9 225.4v11.6M112.9 237h-11.5M215.8 220.4h1.2M224.5 220.4h1.1"/>
</g>
<g fill="none" stroke="#000" stroke-width=".3" stroke-dasharray="1.3 .6" stroke-dashoffset=".8">
<path d="M103.8 210.5v3.6M109 213.1v-1.6M111.7 214.8v1.6M111.8 214.1v-3.6M111.8 216.5v-1.7M215.7 201.3v1.6M217.2 201.3v1.6M219.7 204.3v1.5M221.7 205.8v-1.5M222 216.3v-1.7M223.8 201.3v1.6M225.8 201.3v1.6"/>
<path d="M86.5 235.8h3.6M87.5 233.1h1.6M90.1 227.9h-3.6M102.2 225.6h1.6M103.7 235.7h-1.6M103.7 235.8h-1.6M106 235.7h1.6M110 224.8l-7.9 7.9M111.6 231.6v-1.6M111.7 223.2v1.6"/>
</g>
<g fill="none" stroke="#000" stroke-width=".3" stroke-dasharray="1.3 .6">
<path d="M101.6 212.5v-.4M101.6 212.1h-.5M101.6 212.5h-.5M101.6 211.6h-.5M101.6 212.1v-.5M101.6 213.1v-.6M101.6 213.1h-.5M102.9 206.8v-.1M103.8 209.9h.1M103.8 214.7v.1M103.8 207.7h.1M103.8 209.9l.1-.1"/>
<path d="M103.8 214.8h.1M103.8 214.1h.1M103.8 210.5v.1M104.6 214.1l.1-.1M104.6 210.6h.1M105.3 216.2l.1 .3M105.3 216.2h.1M105.4 216.5l.3-.4M105.4 216.5h.1M105.7 218h.3M105.7 216.1h.1M105.8 218h-.1"/>
<path d="M105.8 218h.2M105.9 215.6h.1M106 216.1h.1M106 216.1l.4 .4M106 218h.1M106.4 213.3l.1-.2M106.4 216.5h.1M106.4 216.5l.1-.3M106.5 216.2h.1M106.5 211.5l-.1-.2M107.4 215.8v-.1M107.4 216.9h.1"/>
<path d="M107.7 217h.1M107.7 215.8v-.1M107.7 215.8h-.3M107.7 215.7h-.3M108.1 217.8h.1M108.1 217.5h.1M108.4 217h.1M108.4 215.8v-.1M108.8 216.9h.1M108.8 215.8h-.4M108.8 215.8v-.1M108.8 215.7h-.4"/>
<path d="M109 213.1l.2 .2M109.2 217.7h.4M109.2 215.8h.1M109.2 217.7h.1M109.2 211.3l-.2 .2M109.6 217h.1M109.6 216.7h.1M109.6 216h.1M109.6 217.7h.1M109.7 216.7h-.1M109.7 215.7l-.5 .1M109.7 215.7h.1"/>
<path d="M109.7 216.7h.1M109.7 217h.1M109.7 216h.1M109.7 216l.4 .3M110.1 216.3l-.4 .4M110.1 216.3h.1M110.3 215.9l-.6-.2M110.3 215.9h.1M110.4 216.3h.1M110.4 216.3l-.1-.4M111 214.1l-.1-.1M111 210.6h-.1"/>
<path d="M111.7 216.4l.1 .1M111.7 217.5l.1-.1M111.8 214.8h-.1M111.8 207.7h-.1M111.8 209.9l-.1-.1M111.8 210.5l-.1 .1M111.8 214.1h-.1M111.8 207.7h.1M111.8 209.9h.1M111.8 216.5h.1M111.8 214.7v.1M111.8 217.3v.1"/>
<path d="M112.6 206.8l.1-.1M113.9 212.5h.6M113.9 212.1v.4M113.9 212.1h.6M113.9 212.5v.6M113.9 213.1h.6M113.9 211.6v.5M113.9 211.6h.6M204.5 202.8v.1M205.6 201.3v.4M205.7 202.3h.4M206.1 202.3h.5"/>
<path d="M207.3 202.3h.5M207.8 202.3h.4M208.3 201.7v-.4M209.5 202.8h-5M209.5 202.9v-.1M214.6 215.6h-.6M214.6 215.6v-.4M214.6 215.2h-.6M214.6 216.2h-.6M214.6 216.2v-.6M214.6 215.2v-.5M214.6 214.7h-.6"/>
<path d="M214.6 202.9v31.9M218.7 206.3l.1 .1M218.7 206v.3M218.7 201.4v.2M219.1 206.2v-.2M219.1 206.2v.2M219.3 216.4l.2-.1M219.4 201.9h.6M219.4 201.9v-.5M219.5 204.1l.2 .2M219.5 214.6l-.2-.2M219.6 202.5v.2"/>
<path d="M219.6 202.7l-.1 .5M219.7 205.8l-.2 .2M219.7 206.2v-.2M219.9 206.2v-.2M219.9 206.2h.3M220 201.9h.4M220 201.9v-.5M220.2 206.2v-.2M220.4 201.9v-.5M220.4 201.9h.6M221 201.9v-.5M221 201.9h.4"/>
<path d="M221.2 206.2h.3M221.2 206.2v-.2M221.4 201.9h.6M221.4 201.9v-.5M221.5 206.2v-.2M221.7 206.2v-.2M221.7 204.3l.3-.2M221.8 202.7v-.2M222 206l-.3-.2M222 216.3l.1 .1M222 203.2l-.2-.5M222 201.9v-.5"/>
<path d="M222.1 214.4l-.1 .2M222.3 206.2v-.2M222.3 206.4v-.2M222.6 206.4l.1-.1M222.7 206.3v-.3M222.7 201.6v-.2M226.8 202.9v31.9M226.9 215.2v.4M226.9 215.2h.5M226.9 215.6h.5M226.9 214.7h.5M226.9 214.7v.5"/>
<path d="M226.9 216.2h.5M226.9 215.6v.6M232 202.8v.1M233.1 201.3v.4M233.2 202.3h.4M233.6 202.3h.5M234.8 202.3h.5M235.3 202.3h.4M235.8 201.7v-.4M237 202.8h-5M237 202.9v-.1M82.8 227l-.1-.1"/>
<path d="M82.8 236.7h-.1M83.6 235.8h.1M83.6 227.8l.1 .1M83.7 235.8v-.1M83.7 227.9h.1M85.8 235.8v-.1M85.8 227.9h.1M85.9 235.8h-.1M85.9 227.8l-.1 .1M86.5 227.9h.1M86.5 235.8h.1M86.5 228.6l.1 .1"/>
<path d="M86.5 235h.1M87.3 230.4l.2 .2M87.5 233.1l-.2 .1M87.5 238v.5M87.5 225.7h.6M87.5 225.7v-.6M88.1 238v.5M88.1 238h-.6M88.1 225.7h.4M88.1 225.7v-.6M88.5 238h-.4M88.5 238v.5"/>
<path d="M88.5 225.7v-.6M88.5 225.7h.5M89 238h-.5M89 238v.5M89 225.7v-.6M89.1 230.6l.2-.2M89.3 233.2l-.2-.1M90.1 235h-.1M90.1 228.6l-.1 .1M90.1 227.9h.1M90.1 235.8h.1M90.7 229.2h.1"/>
<path d="M90.7 235.8h.1M90.7 230l.1 .1M90.7 227.8l.1 .1M90.7 227.8h3.1M90.8 227.9h.1M90.8 229.2h.1M90.8 235.8v-.1M90.8 230.2v-.1M93.8 227.9h.1M93.8 227.8v.1M93.8 227.8l7.7 7.7M94.6 227.8l.1 .1"/>
<path d="M94.8 227.9h-.1M96.3 235.7l.1 .1M96.5 235.8h-.1M97.3 235.8h.1M97.4 235.7v.1M99.1 227.9h.1M99.1 227.8v.1M99.9 227.8l.1 .1M100.1 227.9h-.1M100.8 236.7h.6M100.8 235.8h.6M100.8 227.9h.5"/>
<path d="M100.8 227.9h.1M100.8 227v-.1M100.8 227h.1M100.8 225.5h.1M100.8 227.8h.1M100.8 227.9h.6M101.3 225.5h-.5M101.3 225.5h.1M101.3 236.7v.4M101.3 236.7h-.5M101.3 225.5l.4 .2M101.3 227.9h.1"/>
<path d="M101.3 235.7l.1 .1M101.3 235.7v-.2M101.3 235.5h.1M101.3 234.4l.1 .1M101.3 230.2h.1M101.3 229.1l.1 .1M101.3 235.7h-.5M101.4 237l-.1 .1M101.4 237v-.3M101.4 236.7h-.1M101.4 234.5l-.1-.1M101.4 229.1h-.1"/>
<path d="M101.4 235.5v.2M101.4 235.7h-.1M101.4 237h.1M101.5 229.3l-.1-.2M101.5 235.5h-.1M101.5 230.2h-.1M101.5 234.6l-.1-.1M101.5 235.8l-.1-.1M101.5 227.8l-.1 .1M101.5 237h.1M101.5 224.9h.1M101.5 225.3h.1"/>
<path d="M101.5 224.9v.4M101.5 225.3l-.2 .2M101.5 225.3v.1M101.6 227.1h-.1M101.6 226.3h-.1M101.7 225.7l-.2-.4M102 227.8h.1M102 227.1h.1M102 231.9l.1-.1M102 232.7h.1M102 235.8h.1M102 232.7v3.1"/>
<path d="M102 227.8h-.5M102.1 227.9h.1M102.1 227.1h.1M102.1 227.1h-.6M102.1 232.7h.1M102.1 231.7v.1M102.1 235.7v.1M102.3 225.7l-.1-.1M102.9 224.8v.1M103 225.7l.1-.1M103 227.1h.1M103.1 225.8h.1"/>
<path d="M103.1 225.6h.1M103.1 225.8v-.2M103.7 235.7v.1M103.8 235.8h-.1M103.8 224.9h.1M103.8 224.5v-.1M103.8 225.3h.1M103.8 224.9v.4M103.8 225.6h.1M103.8 225.3v-.4M103.8 227.9h.1M103.8 225.8h.1"/>
<path d="M103.9 225.4l-.1-.1M103.9 224.3l-.1 .1M104.6 235.8h.1M104.8 235.7l-.1 .1M105.8 235.5v.3M105.8 235.5l.2 .2M106 235.8v-.1M107.6 235.8v-.3M108.5 225.4h.1M109.4 225.4h.1M111.4 231.6h.4M111.6 230l-.2-.2"/>
<path d="M111.6 230h.2M111.7 228.8l.1-.1M111.7 223.2l.1-.1M111.7 235.7h-6.9M111.7 227.8h.1M111.7 222.1h.1M111.7 228.8v6.9M111.8 225.4v-.6M111.8 225.4h.1M111.8 235.8l-.1-.1M111.8 235.8h-7.1M111.8 228.7v7.1"/>
<path d="M111.8 229.8h-.4M111.8 223v.1M111.8 222.1h.1M111.8 227.8h.1M111.8 235.8h.1M111.8 228.6v.1M112.6 225.4l.1-.1M112.6 225.4v-.6M112.6 225.4h.3M112.7 224.8v.5M112.9 225.4l.1-.1M112.9 237l.1 .1"/>
<path d="M112.9 225.4h.1M113 225.3h-.3M113.1 237.6v.5M113.4 238.1l.4-.3M113.4 237.5l.3 .3M113.4 237.5l-.3 .1M113.6 237.3h.5M113.6 237.3l.3 .3M113.6 237.3l-.2 .2M113.7 237.8l.2-.2M113.8 237.8h-.1M113.8 237.8h.2"/>
<path d="M113.9 237.7l-.1 .1M113.9 237.6l.2-.3M113.9 237.6v.1M114.1 237.4l-.2 .3M214.6 234.8v-31.9M226.8 234.8v-31.9"/>
</g>
<g fill="none" stroke="#000" stroke-width=".3" stroke-dasharray="1.3 .6" stroke-dashoffset=".4">
<path d="M103.8 214.7h8M103.8 214.1h.8M104.6 210.6h-.8M104.7 210.6h6.2M106.5 212.3v.8M106.5 211.5v.8M109.6 217.7v-.7M110.9 214h-6.2M111 214.1h.7M111.7 210.6h-.7M111.8 207.7h-8M111.8 209.9h-8"/>
<path d="M219.1 206.2h.8M219.3 202.2v.7M219.5 215.4v.9M219.5 214.6v.8M221.5 206.2h.8M222.1 202.9v-.7M83.6 235.8v-8M85.9 235.8v-8M86.5 227.9v.7M86.5 235v.8M86.6 235v-6.3M88.3 230.6h-.8"/>
<path d="M89.1 230.6h-.8M90 228.7v6.3M90.1 235.8v-.8M90.1 228.6v-.7M90.7 230l5.8 5.8M94.8 227.9h4.3M96.4 235.8l-5.6-5.7M99.1 227.9h-4.4M99.9 227.8h.9M100.8 227.9h-.8M100.8 234.9l-7-7M100.8 229.6l-1.7-1.7"/>
<path d="M100.8 233.9l.6 .6M100.8 233.9l.5 .5M100.8 228.6l.6 .6M100.8 228.6l.5 .5M100.8 227v.9M100.8 225.5v2.4M101.3 234.4v-4.2M101.3 235.5l-.5-.6M101.3 230.2l-.5-.6M101.4 230.2v4.3M101.4 235.5l-.6-.6M101.4 230.2l-.6-.6"/>
<path d="M101.5 229.3v.9M101.5 234.6v.9M101.5 227.1v-.8M101.6 226.3v.8M102.1 227.9v-.8M102.1 227.1v.8M102.3 225.7h.7M103.8 224.9v.9M103.8 224.9h-2.3M103.8 225.6v-.7M103.8 224.9h-.9M103.8 225.8h-.7"/>
<path d="M103.8 225.6h-.7M104.3 224.8l-.5 .5M104.4 224.8l-.5 .6M104.7 235.8l7.1-7.1M108.5 225.4l.5-.6M110 224.8l-.6 .6M111.7 223.2l-1.6 1.6M111.8 225.4h.8M111.8 225.4v2.4M111.8 225.4v-2.4"/>
</g>
<g fill="none" stroke="#000" stroke-width=".3" stroke-dasharray="1.3 .6" stroke-dashoffset=".2">
<path d="M102.9 211.4v-4.7M102.9 206.8v18M111.7 217.5v4.6M111.7 217.5l-7.3 7.3M111.8 217.4l-7.5 7.4M112.7 206.7v4.7M208.3 201.7h-2.7M235.8 201.7h-2.7M82.7 226.9h4.7M82.8 236.7h18M87.4 236.7h-4.7M94.7 227.9l6.1 6"/>
<path d="M94.8 227.9l6 6M100.8 227h-18M100.8 237.1h12.3M102.1 232.7l7.3-7.3M108.5 225.4l3.3-3.3M109.3 225.4l-7.3 7.3M111.8 222.1v-4.7M112.6 224.8v-18M113.1 237.1v-12.3M113.1 237.6l-12.3 .3"/>
</g>
<g fill="none" stroke="#000" stroke-width=".3" stroke-dasharray="1.3 .6" stroke-dashoffset=".9">
<path d="M102.9 211.4v1.8M102.9 213.2h1.7M104.6 211.4h-1.7M105.7 216.1v1.9M106 218v-1.9M111 213.2h1.7M111.8 216.5v-1.8M112.7 213.2v-1.8M112.7 211.4h-1.7M205.6 201.7l-1.3 1.2M205.7 201.6l-1.2 1.2M209.5 202.8l-1.3-1.2"/>
<path d="M209.6 202.9l-1.3-1.2M217 202.9a1.15 1.15 0 0 0-1.2 1.2M218.7 204.1v1.8M220.7 204.1v1.8M222.7 204.1v1.8M225.6 204.1a1.15 1.15 0 0 0-1.1-1.2M233.1 201.7l-1.3 1.2M233.2 201.6l-1.2 1.2M237 202.8l-1.3-1.2M237.1 202.9l-1.3-1.2M87.4 236.7h1.8M87.4 226.9v1.8"/>
<path d="M87.4 235v1.7M89.2 226.9h-1.8M89.2 228.7v-1.8M89.2 236.7v-1.7M102.1 227.9h1.7M102.1 227.9h1.8M103.8 235.8h-1.8M105.8 235.8h1.8M107.6 235.5h-1.8M111.4 229.8v1.8M111.8 224.8v-1.7M111.8 231.6v-1.8"/>
</g>
<g fill="none" stroke="#000" stroke-width=".3" stroke-dasharray="1.3 .6" stroke-dashoffset=".7">
<path d="M113.9 196.4v28.4M111.8 217.3l-8 8M219.3 202.2h1.4M220.7 202.2h1.4M90.7 227.8v1.4M90.8 235.8h5.6M90.8 235.8v-5.7M90.8 229.2v-1.3M90.8 229.2l6.6 6.6M90.8 229.2l6.6 6.5M90.8 235.7v-5.5M96.3 235.7h-5.5"/>
<path d="M97.3 235.8l-6.6-6.6M100.8 237.9h-28.4M101.6 227.1h1.4M103 227.1v-1.4M103.1 227.1v-1.5M103.7 235.7l8-7.9M103.8 235.8l8-8M103.8 224.5l8-8M103.8 224.4l8-7.9M103.9 224.3v-9.5M111.8 227.8l-8.1 8"/>
</g>
<g fill="none" stroke="#000" stroke-width=".3" stroke-dasharray="1.3 .6" stroke-dashoffset=".3">
<path d="M108.1 217.5l-.4-.5M108.4 217l-.3 .5M109.6 216.7v-.7M205.7 202.3v.7M206.1 202.3v.7M206.6 202.3v.7M206.6 202.3h.7M207.3 202.3v.7M207.8 202.3v.7M208.2 201.6h-2.5M208.2 202.3v.7M233.2 202.3v.7"/>
<path d="M233.6 202.3v.7M234.1 202.3v.7M234.1 202.3h.7M234.8 202.3v.7M235.3 202.3v.7M235.7 201.6h-2.5M235.7 202.3v.7M94.6 227.8h4.5M100.1 227.9h.7M101.4 227.9h.7M102 227.1v.7M103.8 225.8h-.7"/>
<path d="M103.9 227.9v-2.5M111.8 223.1l-1.8 1.7M111.8 228.6l-7.2 7.2M113.1 238.1l.6-.3"/>
</g>
<g fill="none" stroke="#000" stroke-width=".3" stroke-dasharray="1.3 .6" stroke-dashoffset="-.1">
<path d="M104.7 214v-3.4M110.9 210.6v3.4M215.7 202.9v32.1M219.5 203.2v7.2M222 210.4v-7.2M225.7 202.9v32.1M86.6 228.7h3.4M90 235h-3.4M97.4 235.8h3.4M99.1 227.8l2.4 2.4M100.8 235.7h-3.4M101.4 237v-9.1"/>
<path d="M101.5 237v-9.2M102 231.9l6.5-6.5M108.5 225.4l-6.4 6.4M111.8 223l-2.4 2.4M111.8 235.8h-7.2M111.8 228.6v7.2"/>
</g>
<g fill="none" stroke="#000" stroke-width=".3" stroke-dasharray="1.3 .6" stroke-dashoffset=".1">
<path d="M101.5 213.3h4.9M106.4 211.3h-4.9M109.2 213.3h4.8M114 211.3h-4.8M214.5 216.4h4.8M215.8 202.2v18.2M219.3 214.4h-4.8M222.1 216.4h4.9M224.5 204.1v16.3M227 214.4h-4.9M87.3 233.2v4.9M87.3 225.6v4.8"/>
<path d="M89.3 238.1v-4.9M89.3 230.4v-4.8M90.8 227.9h3M93.8 227.9h-3M102.1 235.8v-3.1M102.1 232.7v3M111.7 224.8v3M111.8 222.1v-4.8M113.9 224.8l-.3 12.5M217 220.4v-18.2M225.6 220.4v-16.3"/>
</g>
<g fill="none" stroke="#000" stroke-width=".3" stroke-dasharray="1.3 .6" stroke-dashoffset="-.2">
<path d="M103.8 210.6v3.5M104.6 214.1v-3.5M104.6 212.5v-1.1v1.8v-.7M111 212.5v-1.1v1.8v-.7M111 210.6v3.5M111.7 214.1v-3.5M217 204.1h3.5M86.5 235.8h3.6M86.5 228.6h3.6M88.4 235h-1h1.8h-.8M88.4 228.7h-1h1.8h-.8M90.1 227.9h-3.6"/>
<path d="M90.1 235h-3.6M103.9 224.3l7.8-7.9"/>
</g>
<path d="M72.4 237.9h28.4M113.9 224.8v-28.4" fill="none" stroke="#808080" stroke-width=".3" stroke-dasharray="6.3 1.3 1.3 1.3 1.3 1.3" stroke-dashoffset="1.7"/>
<path d="M101.7 194v30.8M100.8 225.7h-30.8" fill="none" stroke="#808080" stroke-width=".3" stroke-dasharray="6.3 1.3 1.3 1.3 1.3 1.3" stroke-dashoffset=".5"/>
<path d="M100.8 237.9l12.5-.3M113.6 237.3l.3-12.5" fill="none" stroke="#808080" stroke-width=".3" stroke-dasharray="6.3 1.3 1.3 1.3 1.3 1.3" stroke-dashoffset="3.3"/>
<path d="M377.3 92l-66 38.1M377.4 93.3l-66.1 38.2M311.3 131.5l66-38.2M312.4 132.2l66.1-38.2" fill="none" stroke="#808080" stroke-width=".3" stroke-dasharray="6.3 1.3 1.3 1.3 1.3 1.3" stroke-dashoffset="3.1"/>
<path d="M377.4 41.6v50.2M378.6 40.9v50.3M311.2 79.9v50.2M310 80.5v50.3M378.6 91.2v-50.3M379.8 91.8v-50.2M311.2 130.1v-50.2" fill="none" stroke="#808080" stroke-width=".3" stroke-dasharray="6.3 1.3 1.3 1.3 1.3 1.3" stroke-dashoffset="3.5"/>
<path d="M312.3 129.5v-49" fill="none" stroke="#808080" stroke-width=".3" stroke-dasharray="6.3 1.3 1.3 1.3 1.3 1.3" stroke-dashoffset="4.1"/>
<g font-size="4.1">
<text x="252.1" y="31.6">B4</text>
<text x="214.2" y="73.6" transform="rotate(-90 214.2 73.6)">940.2</text>
<text x="208.8" y="79.4" transform="rotate(-90 208.8 79.4)">923.0（切断寸法）</text>
<text x="220.2" y="79.7" transform="rotate(-90 220.2 79.7)">952.8（外寸）</text>
<text x="176.3" y="94.9">25.0</text>
<text x="232.7" y="94.5">25.0</text>
<text x="198.5" y="117.9">A4</text>
<text x="99.2" y="128.3">1402.0（切断寸法）</text>
<text x="106.9" y="134.4">1430.0</text>
<text x="103.3" y="142.3">1455.3（外寸）</text>
<text x="104" y="184.3">25.0</text>
<text x="136.5" y="222.1" transform="rotate(-90 136.5 222.1)">25.0</text>
<text x="46.6" y="234.5" transform="rotate(-90 46.6 234.5)">25.0</text>
<text x="136.5" y="234.6" transform="rotate(-90 136.5 234.6)">26.6</text>
<text x="90.7" y="247.9">25.0</text>
<text x="104" y="248">26.6</text>
</g>
<g font-size="4.1" fill="#191924">
<text x="290" y="190.6">部品番号</text>
<text x="335.5" y="190.6">品名</text>
<text x="379.4" y="191">材料</text>
<text x="396.8" y="190.6">個数</text>
<text x="297.1" y="196.2">1</text>
<text x="399.9" y="196.2">1</text>
<text x="296.1" y="201.7">13</text>
<text x="399.9" y="201.7">2</text>
<text x="297.1" y="207.3">3</text>
<text x="399.9" y="207.3">2</text>
<text x="297.1" y="212.9">4</text>
<text x="399.9" y="212.9">2</text>
<text x="297.1" y="218.5">7</text>
<text x="331.4" y="218.4">ブラケット</text>
<text x="399.9" y="218.5">2</text>
<text x="297.1" y="224.1">9</text>
<text x="399.9" y="224.1">4</text>
<text x="296.1" y="229.7">11</text>
<text x="321.2" y="229.7">M4×10極低頭小ねじ</text>
<text x="376.8" y="229.7">SUSXM7</text>
<text x="399.9" y="229.7">4</text>
<text x="296.1" y="235.3">12</text>
<text x="314.2" y="235.3">Φ4×12極低頭タッピングねじ</text>
<text x="376.8" y="235.3">SUSXM7</text>
<text x="399.9" y="235.3">8</text>
<text x="184.2" y="243.2">詳細図 B4</text>
<text x="48.7" y="251">ｽｹｰﾙ 1 : 2</text>
<text x="49.8" y="246.5">詳細図 A4</text>
<text x="183.2" y="247.7">ｽｹｰﾙ 1 : 2</text>
</g>
<g font-size="3.7" fill="#191924">
<text x="324.6" y="196.4">アルミパイプ 横用</text>
<text x="376.9" y="196.4">6063-T5</text>
<text x="322.9" y="202">アルミパイプ 縦用-L</text>
<text x="376.9" y="202">6063-T5</text>
<text x="328.5" y="207.5">L字ジョイント</text>
<text x="380.2" y="207.5">ASA</text>
<text x="323.2" y="213.1">L字ジョイントカバー</text>
<text x="380.2" y="213.1">ASA</text>
<text x="378.9" y="218.7">SPHC</text>
<text x="319.3" y="224.3">Φ5×50皿タッピングねじ</text>
<text x="376.4" y="224.3">SUSXM7</text>
</g>
<g font-size="3.5">
<text x="22.8" y="36.2">天井</text>
<text x="35.5" y="77.9">13</text>
<text x="178" y="72.7">13</text>
<text x="37.4" y="127.9">4</text>
<text x="202.8" y="129.8">4</text>
<text x="242.8" y="173.7">9</text>
<text x="197.9" y="175.3">9</text>
<text x="84.9" y="184.9">13</text>
<text x="90.2" y="207">12</text>
<text x="121.3" y="204.4">12</text>
<text x="68" y="213.3">3</text>
<text x="79.3" y="214">12</text>
<text x="191.6" y="211">7</text>
<text x="60.1" y="218.5">1</text>
<text x="196.1" y="221.6">11</text>
<text x="236.5" y="218.3">11</text>
<text x="196.1" y="231">13</text>
<text x="127.2" y="246.5">4</text>
<text x="340.8" y="270.7">1:10</text>
</g>
<g font-size="3.5" fill="#191924">
<text x="277.5" y="270.7">天井付け物干しkacu</text>
<text x="277.5" y="281.3">U型L施工図</text>
<text x="336.8" y="281.3">2022/05/24</text>
<text x="381.8" y="280.7">4</text>
</g>
<text font-size="3.2" fill="#191924" x="14.7" y="287.5">※この図面データの著作権および所有権は、森田アルミ工業株式会社が所有しております。　COPYRIGHT © Morita Aluminum Industry, Inc., ALL RIGHTS RESERVED</text>
<g font-size="2.8" fill="#191924">
<text x="265.5" y="266.8">機種名</text>
<text x="330.3" y="266.6">尺度</text>
<text x="381.4" y="271.7">森田アルミ工業(株)</text>
<text x="265.5" y="276.8">図名</text>
<text x="330.3" y="277.3">日付</text>
</g>
<text font-size="2.8" x="361.3" y="276.9">図番</text>
</svg>
